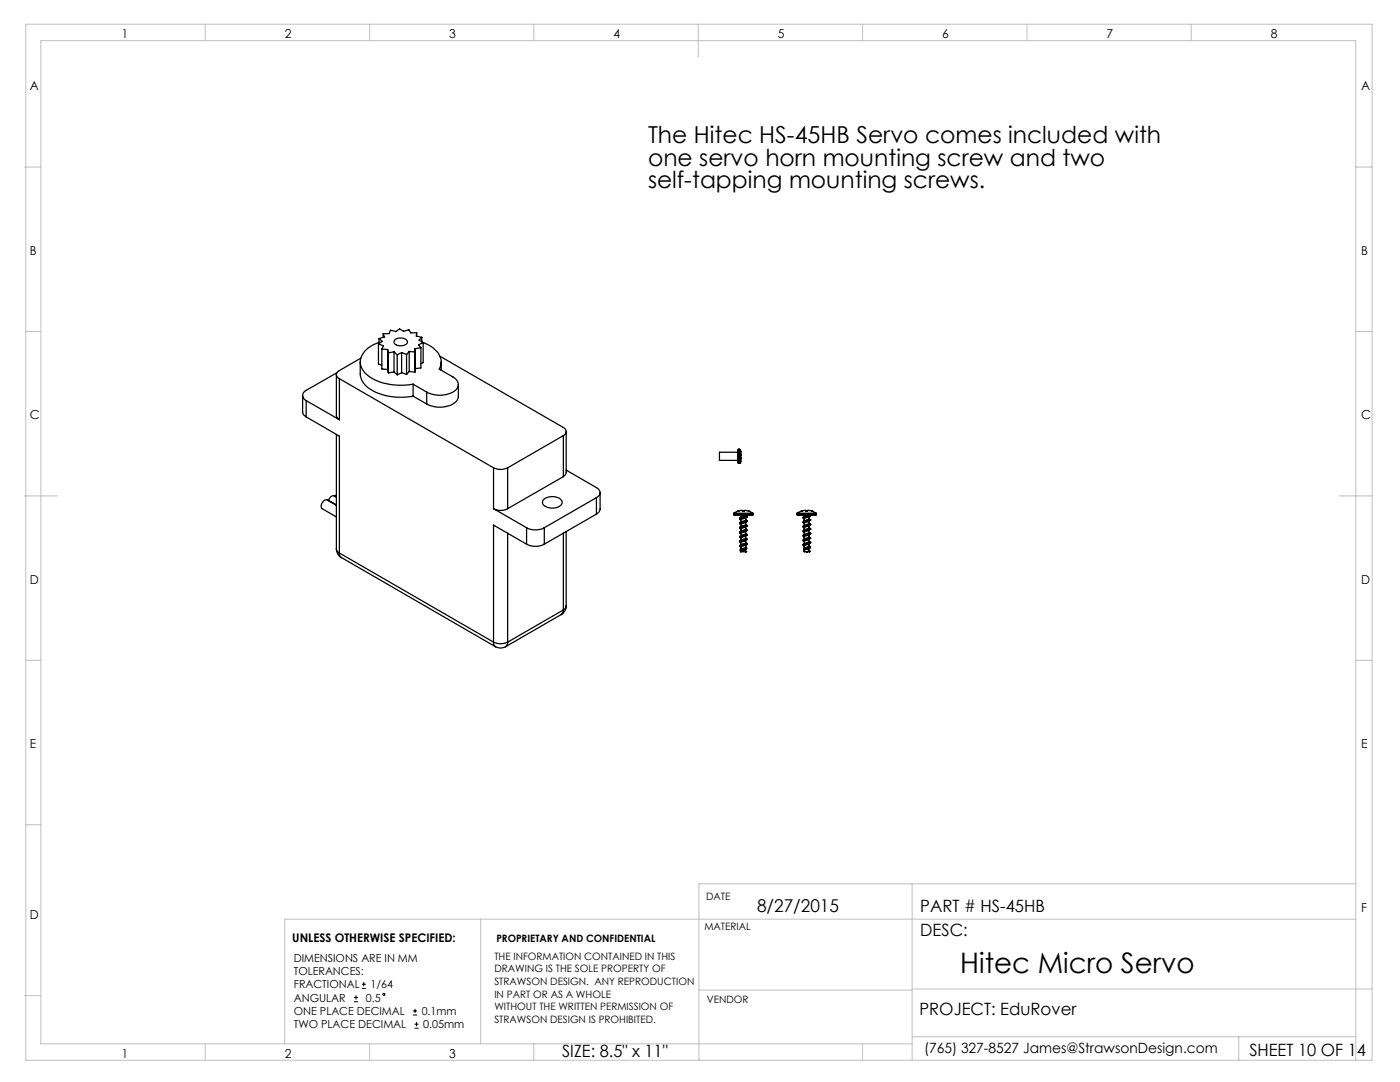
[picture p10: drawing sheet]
<svg xmlns="http://www.w3.org/2000/svg" width="279mm" height="216mm" viewBox="0 0 279 216" stroke-linecap="round" stroke-linejoin="round" font-family="sans-serif">
<g fill="none" stroke="#000" stroke-width=".2">
<path d="M70.7 199.9h.8M70.7 199h.8M71 198.6v.9M72.2 197.2h.8M72.2 196.4h.8M72.6 196v.8M82.4 202.5h.9M82.4 201.7h.9M82.7 205.2h.8M82.7 204.4h.8M82.8 201.3v.8M83.1 203.9v.9"/>
<circle cx="76.6" cy="198.4" r=".21"/>
</g>
<g fill="none" stroke="#c0c0c0" stroke-width=".2">
<path d="M5.2 4.8h268.6v206.8h-268.6zM41 4.8v3.3M73.8 4.8v3.3M106.5 4.8v3.3M139.3 4.8v6.6M172.2 4.8v3.3M205 4.8v3.3M237.7 4.8v3.3M4.9 33.3h3.2M270.5 33.3h3.3M5.2 66.1h2.9M270.5 66.1h3.3"/>
<path d="M4.9 99h6.5M267.3 99h6.5M5.2 131.8h2.9M270.5 131.8h3.3M5.2 164.6h2.9M182 176.4v35.2M270.6 176.4h-131.1v35.2M4.9 198.6h3.2M95.9 183.4v24.9M139.5 197.6h42.5M182 197.3h91.8M270.6 183.4h-213.8v24.9"/>
<path d="M41 208.3v3.3M73.8 208.3v3.3M106.5 208.3v3.3M172.2 208.3v3.3M182 208.3h-173.9v-200.2h262.4l.1 203.5M182 206.9h88.6M247.2 206.9v4.7"/>
</g>
<g fill="none" stroke="#000" stroke-width=".25">
<path d="M60.4 78.9v3.5l.2 .4 .5 .4M61.1 79.9v3.3M61.1 79.9l6.6 3.8M67.1 74.8v8.2l.6 .7M67.3 74.3l-6.2 3.6a1.09 1.09 0 0 0-.7 1 1.09 1.09 0 0 0 .7 1M67.7 75.6v8.1M67.7 75.6l30.8 17.7M71.9 72.2v2.4a4.1 4.1 0 0 0 2.6 3.4 12.6 12.6 0 0 0 7.9 1.1M72 71.5l-4.3 2.4a.85 .85 0 0 0-.6 .9 .85 .85 0 0 0 .6 .8M75.5 68.6v4l.7 .3M75.5 68.6l1 .4-.3 .6M75.6 68.3a5 5 0 0 0-3.7 3.7 4.3 4.3 0 0 0 3.2 3.9 13.1 13.1 0 0 0 7.3 .8"/>
<path d="M75.6 67.6l.7 .5-.8 .5M75.6 67.6v1M76.2 69.6v4l1.2 .1M76.2 69.6l1.2 .1M76.5 66.6l.2 .6-1.1 .4M76.5 66.6v.7M77.4 73.7l.1 .7M77.4 69.7l.1 .7M77.4 69.7v4M77.5 70.4v4M78.6 74.2l-1.1 .2M78.6 74.2l.7 .6"/>
<path d="M78.6 70.2l.7 .6M78.6 70.2l-1.1 .2M78.6 70.2v4M78.8 67.8a1.67 1.67 0 0 1 2.5 .4 1.54 1.54 0 0 1-2.3 .6l-.4-.5zM79.3 70.8v4M80.2 74.4l-.9 .4M80.2 74.4l.9 .3M80.2 70.3l.9 .4M80.2 70.3l-.9 .5M80.2 70.3v4.1M81.1 70.7v4M81.7 74.1l-.6 .6"/>
<path d="M81.7 74.1l1.1 .2M81.7 70.1l1.1 .1M81.7 70.1l-.6 .6M81.7 70.1v4M82.4 79.1l2.8 1.5M82.4 76.7l2.8 1.5M82.4 76.7v2.4M82.8 70.2v4.1M82.8 73.6v.7M82.8 69.6v.6M82.8 69.6v4M83.1 66.4h-1.1l-.4-.6-1.1 .3-.8-.5-.7 .5-1.1-.2-.3 .7h-1.1"/>
<path d="M83.1 66.4v.7l1.1 .2M83.1 66.4v.7M84 69.4v4l-1.2 .2M84 69.4l-1.2 .2M84.2 67.3l-.6 .6 .9 .5M84.2 67.3v.9M84.5 68.3a5.2 5.2 0 0 1 3.6 3.7l-.1 .8-.3 .9 2.7 1.5a1.6 1.6 0 0 1 1.1 1.5 1.6 1.6 0 0 1-1.1 1.5 5.7 5.7 0 0 1-5.2 0M84.5 68.4v4l-.5 .2M84.5 68.4l-1 .4 .5 .6M85.2 78.2v2.4M87.8 71.1l24.6 14.2a.86 .86 0 0 1 .6 .8 .86 .86 0 0 1-.6 .8M88.1 72.2v1.7"/>
<path d="M91.5 76.7v2.4a2.84 2.84 0 0 1-2.8 2.1 5.6 5.6 0 0 1-3.5-.6M61.1 83.2l6.6 3.8v23.3M65.5 99.8l1.6 1M65.5 99.8v.1M67 99l.1 .1M67 99l-.1 .1M67.1 99.2a.87 .87 0 0 0-1.4 .4l-.2 .2M67.1 98.7l-.1 .3M67.1 86.7v22.8M98.5 93.3a3.3 3.3 0 0 0 2.8 0M98.5 93.3v8.2M101.3 93.3v8.2"/>
<path d="M108.6 99.6a2.73 2.73 0 0 1 3.5 .3 1.25 1.25 0 0 1-1.4 1.5 2.07 2.07 0 0 1-2.4-1.1v-.4zM112.4 86.9l-11.1 6.4M112.4 95.1l-11.1 6.4M112.4 86.9v8.2M113 86.1v8.3l-.6 .7M113 93.8l6 3.5a1.05 1.05 0 0 1 .8 1 1.05 1.05 0 0 1-.8 1M119 99.3l-10.4 6M119 99.3v3.3M119.8 98.3l-.1 3.5-.2 .4-.5 .4M147.2 90.2h-3.6v1.7h3.6M147.4 89.6l-.2 .2v2.5l.2 .2M147.4 89.6v2.9"/>
<path d="M147.4 92.5h.2M147.4 89.6h.2M147.6 89.6l.2 .2M147.6 89.6v2.9M147.8 92.3l-.2 .2M147.8 89.8v.3M147.8 89.8v2.5M147.8 90.1l.1 .6-.1 1.3M147.8 92h.1M147.8 90.1h.1M147.8 92v.3M67.1 109.5a1.95 1.95 0 0 0 1.1 1.8"/>
<path d="M67.1 100.8l-1.8-1a1.18 1.18 0 0 0-1 1.7l2.8 1.7M67.1 109.5l.1 .4 .5 .4M67.7 110.3l.1 .6 .4 .4M67.7 110.3l30.8 17.8M68.2 111.3l30.7 17.7M98.5 101.5a2.96 2.96 0 0 0 2.8 0M98.5 101.5l6.6 3.8M101.3 106.4v21.7M105.1 105.3a3.9 3.9 0 0 0 3.5 0M105.1 108.6a3.9 3.9 0 0 0 3.5 0M105.1 108.6l-6.6-3.8v23.3M105.1 105.3v3.3"/>
<path d="M108.6 105.3v3.3M112.4 106.4v15.3M113 106.1v14.8M119 102.6l-10.4 6M146.4 102.7l.1 .1h3.7l.1-.1M146.4 102.7h3.9M146.4 102.5h3.9M146.4 102.5v.2M146.5 102.4l-.1 .1M146.5 102.4h3.7M147.3 102l-.8 .4M147.3 102h.1"/>
<path d="M147.3 102l.5-.2h.4v.2h.3l.1-.2 .8 .2M147.6 108.1l.2 .2M147.6 107.1l.2 .3M147.6 106.2l.2 .3M147.6 105.3l.2 .3M147.6 104.4l.2 .3M147.6 103.5l.2 .3M147.6 103.4v.1M147.6 104.4h.1M147.6 105.2v.1M147.6 106.2h.1M147.6 107.1h.1"/>
<path d="M147.6 107.9v.2M147.6 109l.2 .2M147.6 108.9v.1M147.7 109.9l.1 .2M147.7 109.7v.2M147.8 103.4h-.2M147.8 104.3l-.2 .1M147.8 105.2h-.2M147.8 106.1l-.2 .1M147.8 107l-.2 .1M147.8 107.9h-.2M147.8 108.8l-.2 .1"/>
<path d="M147.8 108.9l-.2 .1M147.8 108l-.2 .1M147.8 107.1h-.2M147.8 106.2h-.2M147.8 105.3h-.2M147.8 104.4h-.2M147.8 103.4l-.2 .1M147.8 103.4h.1M147.8 104.3v.1M147.8 105.2v.1M147.8 106.1v.1M147.8 107v.1"/>
<path d="M147.8 107.9v.1M147.8 108.8v.1M147.8 109.6l-.1 .1M147.8 109.6v.3M147.8 102.8v.5M147.8 109.1v.5M147.8 107.4v.4M147.8 105.6v.4M147.8 103.7v.5M147.8 109.9h-.1M147.8 110.1h1M148.2 108.7l-.4 .1"/>
<path d="M148.2 108.7h.7M148.8 109.1l.2 .3M148.8 108.3l.3 .2M148.8 107.4l.3 .2M148.8 106.4l.3 .3M148.8 105.6l.3 .2M148.8 104.6l.3 .3M148.8 103.7l.3 .3M148.8 107.8v.3a.69 .69 0 0 1-.7 .5l-.5 .3M148.8 107.4l-1.2 .5M148.8 106v.5l-1.2 .6M148.8 105.6l-1.2 .6"/>
<path d="M148.8 104.2v.5l-1.2 .5M148.8 103.8l-1.2 .6M148.8 109.2l-1.1 .5M148.8 108.8v.4M148.8 106.9v.5M148.8 105.1v.5M148.8 103.3v.5M148.8 109.6v.5M148.8 110.1h.1M148.9 109.4l-1.1 .2M148.9 109.6l-1.1 .3M148.9 109.4v.2"/>
<path d="M148.9 108.7l-1.1 .2M148.9 108.7h.1M148.9 103.1l-1.1 .3M148.9 104l-1.1 .3M148.9 105l-1.1 .2M148.9 105.8l-1.1 .3M148.9 106.8l-1.1 .2M148.9 107.7l-1.1 .2M148.9 108.6l-.7 .1M148.9 107.7l-1.1 .3M148.9 106.8l-1.1 .3M148.9 105.9l-1.1 .3"/>
<path d="M148.9 105l-1.1 .3M148.9 104.1l-1.1 .3M148.9 103.2l-1.1 .2M148.9 103.1v.1M148.9 104v.1M148.9 105h.1M148.9 105.8v.1M148.9 106.8h.1M148.9 107.7h.1M148.9 108.6v.1M149 109.6l-1.2 .5M149 109.6h-.1"/>
<path d="M149 109.4h-.1M149 109.4v.2M149.1 103.1l-.3-.3-1.2 .6M149.1 108.6l-1.3 .5M149.1 107.7l-1.2 .5-.1 .5M149.1 106.8l-1.3 .6M149.1 105.9l-1.2 .5-.1 .5M149.1 105l-1.3 .6M149.1 104l-1.1 .5-.2 .6M149.1 103.2l-1.3 .5M149.1 103.1h-.2M149.1 104h-.2"/>
<path d="M149.1 104.9l-.2 .1M149.1 105.8h-.2M149.1 106.7l-.2 .1M149.1 107.6l-.2 .1M149.1 108.5l-.2 .1M149.1 108.6l-.2 .1M149.1 107.7h-.2M149.1 106.8h-.2M149.1 105.9h-.2M149.1 105h-.2M149.1 104l-.2 .1M149.1 103.2h-.2"/>
<path d="M149.1 103.1v.1M149.1 104h.1M149.1 104.9v.1M149.1 105.8v.1M149.1 106.7v.1M149.1 107.6v.1M149.1 108.5v.1M149.4 102l.8 .4M149.4 102h.1M150.2 102.4l.1 .1M150.3 102.5v.2M159 102.7l.1 .1h3.8v-.1"/>
<path d="M159 102.7h3.9M159 102.5h3.9M159 102.5v.2M159.1 102.4l-.1 .1M159.1 102.4h3.8M159.9 102l-.8 .4M159.9 102h.1M159.9 102l.5-.2h.4v.2h.3l.1-.2 .8 .2M160.3 108.7h.1M160.3 108.9l.2 .1M160.4 107.7l-.1 .2 .2 .2M160.4 106.8l-.1 .2 .2 .2"/>
<path d="M160.4 105.9l-.1 .3 .2 .1M160.4 105l-.1 .2 .2 .1M160.4 104.1l-.1 .2 .2 .1M160.4 103.2l-.1 .2 .2 .1M160.4 103.1l-.1 .1v.2M160.4 104l-.1 .1v.2M160.4 105h-.1v.2M160.4 105.8l-.1 .1v.2M160.4 106.8h-.1v.2M160.4 107.7h-.1v.2M160.4 108.6h-.1v.2M160.4 108.7l-.1 .2"/>
<path d="M160.4 108.7h.1M160.4 103.1v.1M160.4 104v.1M160.4 105h.1M160.4 105.8v.1M160.4 106.8h.1M160.4 107.7h.1M160.4 108.6v.1M160.5 105.3v.5M160.5 103.5v.5M160.5 102.8v.2M160.5 109.9v.2h.4"/>
<path d="M160.5 109.4h-.1v.4M160.5 109.4v.2M160.5 109.6v.3M160.7 103.1h-.3M160.7 104h-.3M160.7 104.9l-.3 .1M160.7 105.8h-.3M160.7 106.7l-.3 .1M160.7 107.6l-.3 .1M160.7 108.5l-.3 .1M160.7 109.4h-.2M160.7 109.6h-.2"/>
<path d="M160.7 108.6l-.3 .1M160.7 107.7h-.3M160.7 106.8h-.3M160.7 105.9h-.3M160.7 105h-.3M160.7 104l-.3 .1M160.7 103.2h-.3M160.7 103.1v.1M160.7 104h.1M160.7 104.9v.1M160.7 105.8v.1M160.7 106.7v.1"/>
<path d="M160.7 107.6v.1M160.7 108.5v.1M160.7 109.4v.2M160.9 110.1h.1M161 110.1h.6M161.1 102.8l-.8 .4M161.5 108.9l.2 .2-1 .3M161.5 108l.2 .3M161.5 107.1l.2 .3M161.5 106.2l.2 .3M161.5 105.3l.2 .3M161.5 104.4l.2 .2"/>
<path d="M161.5 103.5l.2 .2M161.5 107.6v.5l-1.2 .5M161.5 106.7a.63 .63 0 0 1-.7 .8l-.5 .2M161.5 105.8v.2a.84 .84 0 0 1-1 .6l-.2 .2M161.5 105.3l-1.2 .6M161.5 104l-.1 .5-1.1 .5M161.5 103.5l-1.2 .6M161.5 108.5v.5l-1.1 .4M161.5 104.9v.4M161.5 103.1v.4M161.5 109.4v.5l-.6 .2M161.5 109.9l.1 .1"/>
<path d="M161.6 109.4l-1.1 .5M161.6 110h.1M161.6 110l-.6 .1M161.6 110v.1M161.7 108.4l-1.2 .5v.5M161.7 107.5l-1.2 .4v.6M161.7 106.6l-1.2 .4v.6M161.7 105.7l-1.2 .5v.5M161.7 104.7l-1.2 .6M161.7 103.9l-1.2 .5v.4M161.7 102.9l-1.2 .6M161.7 109.3l-1 .3"/>
<path d="M161.7 109.3h.1M161.7 109.1v.2M161.7 102.8v.1M161.7 102.8l-1 .3M161.7 103.7l-1 .3M161.7 104.6l-1 .3M161.7 105.6l-1 .2M161.7 106.5l-1 .2M161.7 107.4l-1 .2M161.7 108.3l-1 .2M161.7 108.3l-1 .3M161.7 107.4l-1 .3"/>
<path d="M161.7 106.5l-1 .3M161.7 105.6l-1 .3M161.7 104.7l-1 .3M161.7 103.8l-1 .2M161.7 102.9l-1 .3M161.7 103.7v.1M161.7 104.6v.1M161.7 105.6h.1M161.7 106.5h.1M161.7 107.4h.1M161.7 108.3h.1M161.8 108.3h-.1"/>
<path d="M161.8 107.4h-.1M161.8 106.4l-.1 .1M161.8 105.5l-.1 .1M161.8 104.6l-.1 .1M161.8 103.8h-.1M161.8 103.7v.1M161.8 107.4h.1M162 102l.9 .4M162 102h.1M162.9 102.4v.1M162.9 102.5v.2M98.5 128.1a3.3 3.3 0 0 0 2.8 0"/>
<path d="M98.5 128.1l.1 .5 .3 .4M98.9 129a2.17 2.17 0 0 0 2 0M101.3 128.1l-.2 .7-.2 .2M112 122.6l-11.1 6.4M112.4 121.7l-.1 .5-.3 .4M112.4 121.7l-11.1 6.4M113 120.9a1.93 1.93 0 0 1-1 1.7M113 120.9l-.2 .5-.4 .3"/>
</g>
<text font-size="5.6" x="191.7" y="194.1">Hitec Micro Servo</text>
<g font-size="4.7">
<text x="129.3" y="28.5">The Hitec HS-45HB Servo comes included with</text>
<text x="129.3" y="33">one servo horn mounting screw and two</text>
<text x="129.3" y="37.6">self-tapping mounting screws.</text>
</g>
<text font-size="3.5" x="151.1" y="182.1">8/27/2015</text>
<g font-size="3.4">
<text x="183.7" y="182">PART # HS-45HB</text>
<text x="183.7" y="186.7">DESC:</text>
<text x="183.5" y="202.5">PROJECT: EduRover</text>
<text x="112.2" y="211">SIZE: 8.5&quot; x 11&quot;</text>
<text x="249.3" y="210.7">SHEET 10 OF 14</text>
</g>
<text font-size="2.8" x="184.4" y="210.1">(765) 327-8527 James@StrawsonDesign.com</text>
<g font-size="2.5">
<text x="24.3" y="7.6">1</text>
<text x="56.8" y="7.6">2</text>
<text x="89.6" y="7.6">3</text>
<text x="122.4" y="7.6">4</text>
<text x="155.2" y="7.6">5</text>
<text x="188" y="7.6">6</text>
<text x="220.8" y="7.6">7</text>
<text x="253.6" y="7.6">8</text>
<text x="6" y="18">A</text>
<text x="271.7" y="18">A</text>
<text x="6" y="50.8">B</text>
<text x="271.7" y="50.8">B</text>
<text x="6" y="83.6">C</text>
<text x="271.7" y="83.7">C</text>
<text x="6" y="116.4">D</text>
<text x="271.7" y="116.4">D</text>
<text x="6" y="149.2">E</text>
<text x="271.7" y="149.2">E</text>
<text x="6" y="183.3">D</text>
<text x="271.7" y="182">F</text>
<text x="24.3" y="211">1</text>
<text x="56.8" y="211">2</text>
<text x="89.6" y="211">3</text>
</g>
<text font-size="2.4" x="58.3" y="187.9">UNLESS OTHERWISE SPECIFIED:</text>
<g font-size="2.2">
<text x="58.6" y="191.9">DIMENSIONS ARE IN MM</text>
<text x="58.6" y="194.6">TOLERANCES:</text>
<text x="58.6" y="197.2">FRACTIONAL</text>
<text x="73.9" y="197.2">1/64</text>
<text x="58.6" y="202.5">ONE PLACE DECIMAL</text>
<text x="58.6" y="199.9">ANGULAR</text>
<text x="73" y="199.9">0.5</text>
<text x="84.2" y="202.5">0.1mm</text>
<text x="58.6" y="205.2">TWO PLACE DECIMAL</text>
<text x="84.5" y="205.2">0.05mm</text>
</g>
<g font-size="2">
<text x="140.9" y="179.7">DATE</text>
<text x="140.6" y="185.6">MATERIAL</text>
<text x="98.7" y="191.5">THE INFORMATION CONTAINED IN THIS</text>
<text x="99.1" y="187.9">PROPRIETARY AND CONFIDENTIAL</text>
<text x="98.7" y="194">DRAWING IS THE SOLE PROPERTY OF</text>
<text x="98.7" y="196.6">STRAWSON DESIGN. ANY REPRODUCTION</text>
<text x="98.7" y="199.1">IN PART OR AS A WHOLE</text>
<text x="98.7" y="201.6">WITHOUT THE WRITTEN PERMISSION OF</text>
<text x="141" y="200.1">VENDOR</text>
<text x="98.7" y="204.1">STRAWSON DESIGN IS PROHIBITED.</text>
</g>
</svg>
